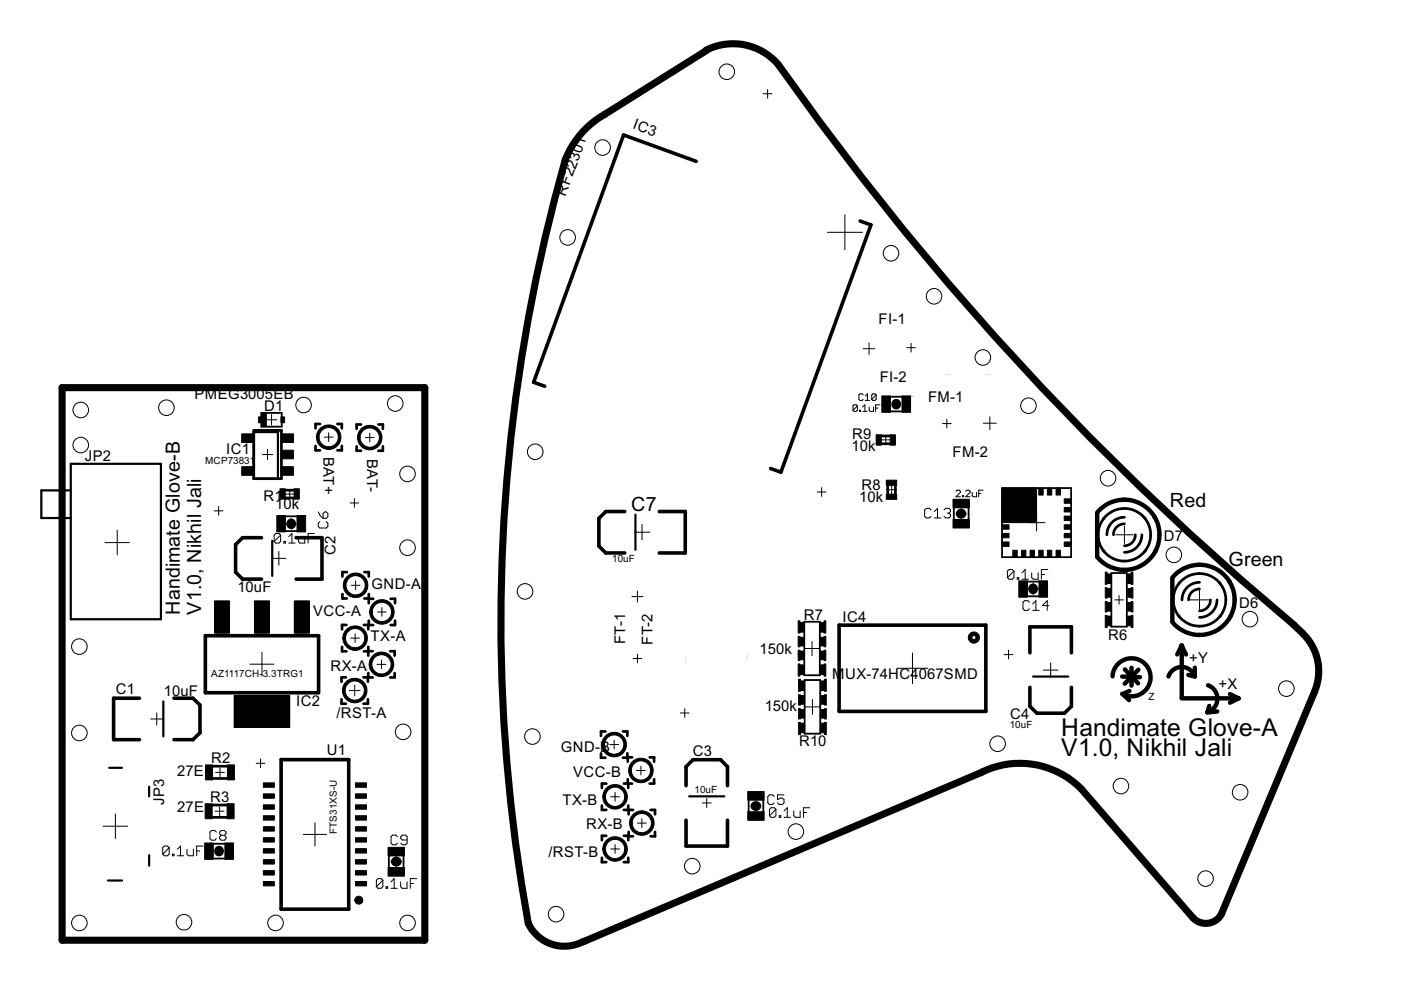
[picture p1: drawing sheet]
<svg xmlns="http://www.w3.org/2000/svg" width="297mm" height="210mm" viewBox="0 0 297 210" stroke-linecap="round" stroke-linejoin="round" font-family="sans-serif">
<g fill="none" stroke="#000" stroke-width=".93">
<path d="M232.6 108.7v9.3M232.7 108.6a7.4 7.4 0 0 1 12.2 1.1M244.7 109.5a7.4 7.4 0 0 1 .2 7.4M245 116.9a7.4 7.4 0 0 1-12.3 1.3M248.6 122.5v9.3M248.6 122.4a7.4 7.4 0 0 1 12.2 1.1M250.5 136.9l-.9 1.9M250.5 136.9v10.9M250.5 136.9l1 1.9M260.7 123.3a7.5 7.5 0 0 1 .2 7.4M260.9 130.7a7.4 7.4 0 0 1-12.3 1.3M235.9 143.4a4 4 0 0 1 4.8-3.7 4 4 0 0 1 3 5.3 4 4 0 0 1-5.8 2.1"/>
<path d="M237.9 143.4l3.8 .2M238.5 141.9l2.8 3M239.5 146.5l-1.5 .7 1.4 1.2M239.9 141.6v3.8M241.4 142l-2.9 3M247.7 143.4a2.95 2.95 0 0 1 2.8-2 2.95 2.95 0 0 1 2.8 2M250.5 148.1h12.1M251.9 143.1l1.4 .3M253.3 141.6v1.8M256.1 145.3a3 3 0 0 1 2 2.9 3 3 0 0 1-2.1 2.8l2.1-.1M256.4 149.7l-.4 1.3M260.8 147.2l1.8 .9"/>
<path d="M262.6 148.1l-1.8 .9"/>
</g>
<path d="M250.5 136.9h.1" fill="none" stroke="#000" stroke-width="1.1"/>
<path d="M15 98.3h19.1v33h-19.1zM53.8 91.6h5.1v9.9h-5.1zM15.1 104h-6.3v5.8h6.3M57.7 114.7v7.4M134.7 109.1v7.5M34.6 148.7v7.4M219 143.4h7.5M23.2 162.8h2.7M31.6 166.8v2M146.1 168.8h7.5M22.9 186.7h3M31.6 181.3v2.2" fill="none" stroke="#000" stroke-width=".47"/>
<g fill="none" stroke="#000" stroke-width=".76">
<path d="M147.6 34.2l-15.4-5.6-19.1 52.4 2.4 .9M182.4 46.9l2.3 .8-19.1 52.4-2.2-.8M55.5 114h-4.1l-1.4 1.5v5.8l1.4 1.5h4.1M62.8 114h5.5v8.8h-5.5M132.5 108.5h-4.1l-1.4 1.4v5.9l1.4 1.4h4.1M139.8 108.5h5.5v8.7h-5.5M43.5 134.8h24v12.1h-24zM177.9 132.5h31.1v18.3h-31.1zM218.4 138.4v-5.5h8.8v5.5M29.6 148h-5.5v8.8h5.5M36.9 148h4l1.5 1.5v5.9l-1.5 1.4h-4M218.4 145.7v4.1l1.4 1.4h5.9l1.5-1.4v-4.1"/>
<path d="M59.6 161.1h14.3v31.7h-14.3zM145.5 166.6v-4l1.4-1.5h5.9l1.4 1.5v4M145.5 173.9v5.5h8.7v-5.5"/>
</g>
<g fill="none" stroke="#000" stroke-width=".38">
<path d="M55.4 87.5h4.3v3h-4.3zM188.7 84.1h2.6M188.7 87.2h2.6M60.5 109.5h2.6M60.5 112.6h2.6M202.2 107.6v2.6M205.4 107.6v2.6M212.4 103.5h14.7v14.6h-14.7zM170.5 131.8h3.3v11.4h-3.3zM217.7 126.4h2.6M217.7 123.3h2.6M235.6 121.5h3.3v11.4h-3.3z"/>
<path d="M170.6 144.2h3.3v11.4h-3.3zM45.1 178.9h2.6M158.7 169.6v2.6M161.8 169.6v2.6M45.1 182h2.6M82.4 181.4v2.6M85.6 181.4v2.6"/>
</g>
<g fill="#000" stroke="#000" stroke-width=".21">
<path d="M51.2 92h2.4v1.8h-2.4zM51.2 99h2.4v1.8h-2.4zM54.8 88.4h.8v1.2h-.8zM55.4 87.5h1.1v3h-1.1zM59.6 88.4h.7v1.2h-.7zM59.8 99h2.4v1.8h-2.4zM59.8 95.5h2.4v1.8h-2.4zM59.8 92h2.4v1.8h-2.4zM185.8 92.2h1.1v2.2h-1.1zM187 83.9h1.8v3.5h-1.8zM188.7 92.2h1.1v2.2h-1.1zM191.2 83.9h1.9v3.5h-1.9z"/>
<path d="M58.7 109.3h1.8v3.5h-1.8zM59.4 103.6h1.1v2.2h-1.1zM62.4 103.6h1.1v2.2h-1.1zM63 109.3h1.8v3.5h-1.8zM187.9 101.8h2.2v1.1h-2.2zM187.9 104.8h2.2v1.1h-2.2zM202.1 105.9h3.4v1.8h-3.4zM202.1 110.1h3.4v1.9h-3.4zM212.4 114.9h1.5v.9h-1.5zM212.4 113.1h1.5v.9h-1.5zM212.4 111.3h1.5v.9h-1.5zM212.4 109.4h1.5v1h-1.5z"/>
<path d="M212.4 107.6h1.5v.9h-1.5zM212.4 105.8h1.5v.9h-1.5zM212.4 103.5h7.4v7.3h-7.4zM214.7 103.5h1v1.5h-1zM214.7 116.7h1v1.5h-1zM216.6 103.5h.9v1.5h-.9zM216.6 116.7h.9v1.5h-.9zM218.4 103.5h.9v1.5h-.9zM218.4 116.7h.9v1.5h-.9zM220.2 103.5h1v1.5h-1zM220.2 116.7h1v1.5h-1zM222.1 103.5h.9v1.5h-.9z"/>
<path d="M222.1 116.7h.9v1.5h-.9zM223.9 103.5h.9v1.5h-.9zM223.9 116.7h.9v1.5h-.9zM225.6 114.9h1.5v.9h-1.5zM225.6 113.1h1.5v.9h-1.5zM225.6 111.3h1.5v.9h-1.5zM225.6 109.4h1.5v1h-1.5zM225.6 107.6h1.5v.9h-1.5zM225.6 105.8h1.5v.9h-1.5zM45.5 127.4h3.2v6.8h-3.2zM54 127.4h3.1v6.8h-3.1zM62.4 127.4h3.2v6.8h-3.2z"/>
<path d="M169.2 137.9h.4v2.2h-.4zM169.2 134.9h.4v2.2h-.4zM169.2 131.6h.4v2.6h-.4zM169.6 138h.7v1.9h-.7zM169.6 135.1h.7v1.8h-.7zM169.6 132h.7v2h-.7zM174 132h.7v2h-.7zM174 135.1h.7v1.8h-.7zM174 138h.7v1.9h-.7zM174.7 131.6h.4v2.6h-.4zM174.7 134.9h.4v2.2h-.4zM174.7 137.9h.4v2.2h-.4z"/>
<path d="M216 123.1h1.8v3.5h-1.8zM220.3 123.1h1.8v3.5h-1.8zM234.3 130.5h.4v2.6h-.4zM234.3 127.6h.4v2.2h-.4zM234.3 124.6h.4v2.2h-.4zM234.3 121.3h.4v2.6h-.4zM234.7 130.6h.7v2.1h-.7zM234.7 127.7h.7v1.9h-.7zM234.7 124.8h.7v1.8h-.7zM234.7 121.7h.7v2h-.7zM239.1 121.7h.7v2h-.7zM239.1 124.8h.7v1.8h-.7z"/>
<path d="M239.1 127.7h.7v1.9h-.7zM239.1 130.6h.7v2.1h-.7zM239.8 121.3h.4v2.6h-.4zM239.8 124.6h.4v2.2h-.4zM239.8 127.6h.4v2.2h-.4zM239.8 130.5h.4v2.6h-.4zM49.7 147.4h11.7v6.8h-11.7zM169.2 140.8h.4v2.6h-.4zM169.3 153.2h.4v2.5h-.4zM169.3 150.2h.4v2.2h-.4zM169.3 147.3h.4v2.2h-.4zM169.3 144h.4v2.6h-.4z"/>
<path d="M169.6 141h.7v2h-.7zM169.7 153.3h.7v2.1h-.7zM169.7 150.4h.7v1.9h-.7zM169.7 147.5h.7v1.8h-.7zM169.7 144.4h.7v2h-.7zM174 141h.7v2h-.7zM174.1 144.4h.7v2h-.7zM174.1 147.5h.7v1.8h-.7zM174.1 150.4h.7v1.9h-.7zM174.1 153.3h.7v2.1h-.7zM174.7 140.8h.4v2.6h-.4zM174.8 144h.4v2.6h-.4z"/>
<path d="M174.8 147.3h.4v2.2h-.4zM174.8 150.2h.4v2.2h-.4zM174.8 153.2h.4v2.5h-.4zM43.4 178.7h1.8v3.5h-1.8zM43.5 170.4h1.5v3.2h-1.5zM43.6 162.2h1.5v3.2h-1.5zM47.7 178.7h1.8v3.5h-1.8zM48.2 170.4h1.4v3.2h-1.4zM48.2 162.2h1.5v3.2h-1.5zM55.8 177.6h2.4v.9h-2.4zM55.8 179.9h2.4v1h-2.4zM55.8 175.3h2.4v.9h-2.4z"/>
<path d="M55.8 173h2.4v.9h-2.4zM55.8 170.6h2.4v1h-2.4zM55.8 168.3h2.4v.9h-2.4zM55.8 166h2.4v.9h-2.4zM75.4 175.3h2.3v.9h-2.3zM75.4 173h2.3v.9h-2.3zM75.4 170.6h2.3v1h-2.3zM75.4 168.3h2.3v.9h-2.3zM75.4 166h2.3v.9h-2.3zM75.4 177.6h2.3v.9h-2.3zM75.4 179.9h2.3v1h-2.3zM82.3 179.7h3.4v1.8h-3.4z"/>
<path d="M158.5 167.8h3.5v1.9h-3.5zM158.5 172.1h3.5v1.8h-3.5zM55.8 182.3h2.4v.9h-2.4zM55.8 184.6h2.4v.9h-2.4zM55.8 186.9h2.4v.9h-2.4zM75.4 182.3h2.3v.9h-2.3zM75.4 184.6h2.3v.9h-2.3zM75.4 186.9h2.3v.9h-2.3zM82.3 183.9h3.4v1.9h-3.4z"/>
</g>
<g fill="#000" stroke="#000" stroke-width=".21">
<path d="M67.8 90.9a2.61 2.61 0 0 1 4.1 .5 2.61 2.61 0 0 1-1.5 3.8 2.61 2.61 0 0 1-3.3-2.5h.5a2.05 2.05 0 0 1 3.1-1.7 2.05 2.05 0 0 1 .2 3.4 2.05 2.05 0 0 1-3.2-1.3l-.1-.4h-.5a2.76 2.76 0 0 1 .7-1.8z" fill-rule="evenodd"/>
<path d="M76.5 91a2.61 2.61 0 0 1 4.1 .4 2.61 2.61 0 0 1-1.5 3.9 2.61 2.61 0 0 1-3.3-2.5h.5a2.06 2.06 0 0 1 3.1-1.8 2.06 2.06 0 0 1 .2 3.5 2.06 2.06 0 0 1-3.2-1.3l-.1-.4h-.5a2.76 2.76 0 0 1 .7-1.8z" fill-rule="evenodd"/>
<path d="M73.4 133.5a2.61 2.61 0 0 1 4.1 .5 2.61 2.61 0 0 1-1.5 3.8 2.61 2.61 0 0 1-3.3-2.5h.6a2.05 2.05 0 0 1 3-1.7 2.05 2.05 0 0 1 .2 3.5 2.05 2.05 0 0 1-3.2-1.4v-.4h-.6a2.76 2.76 0 0 1 .7-1.8z" fill-rule="evenodd"/>
<path d="M73.5 122.3a2.61 2.61 0 0 1 4.1 .4 2.61 2.61 0 0 1-1.5 3.9 2.61 2.61 0 0 1-3.3-2.5h.5a2.05 2.05 0 0 1 3-1.9 2.05 2.05 0 0 1 .4 3.5 2.05 2.05 0 0 1-3.3-1.2l-.1-.4h-.5a2.49 2.49 0 0 1 .7-1.8z" fill-rule="evenodd"/>
<path d="M79.1 128a2.6 2.6 0 0 1 4.1 .4 2.6 2.6 0 0 1-1.5 3.9 2.6 2.6 0 0 1-3.3-2.5h.5a2.05 2.05 0 0 1 3-1.8 2.05 2.05 0 0 1 .3 3.5 2.05 2.05 0 0 1-3.2-1.4l-.1-.3h-.5a2.64 2.64 0 0 1 .7-1.8z" fill-rule="evenodd"/>
<path d="M205.5 134.5a1.18 1.18 0 0 1 1.9 0 1.18 1.18 0 0 1-.6 1.8 1.18 1.18 0 0 1-1.5-1.1h.7a.45 .45 0 0 1 .7-.4 .45 .45 0 0 1 .1 .7 .45 .45 0 0 1-.7-.2l-.1-.1h-.7z" fill-rule="evenodd"/>
<path d="M73.3 144.7a2.61 2.61 0 0 1 4.1 .3 2.61 2.61 0 0 1-1.5 3.9 2.61 2.61 0 0 1-3.3-2.5h.6a2.05 2.05 0 0 1 2.9-1.9 2.05 2.05 0 0 1 .4 3.5 2.05 2.05 0 0 1-3.3-1.2v-.4h-.6a2.59 2.59 0 0 1 .7-1.7z" fill-rule="evenodd"/>
<path d="M79 139.1a2.61 2.61 0 0 1 4.1 .4 2.61 2.61 0 0 1-1.5 3.9 2.61 2.61 0 0 1-3.3-2.5h.5a2.05 2.05 0 0 1 2.9-1.9 2.05 2.05 0 0 1 .4 3.4 2.05 2.05 0 0 1-3.2-1.2l-.1-.3h-.5a2.49 2.49 0 0 1 .7-1.8z" fill-rule="evenodd"/>
<path d="M128.3 156.1a2.61 2.61 0 0 1 4.1 .4 2.61 2.61 0 0 1-1.5 3.9 2.61 2.61 0 0 1-3.3-2.5h.6a2.05 2.05 0 0 1 2.9-1.9 2.05 2.05 0 0 1 .4 3.4 2.05 2.05 0 0 1-3.3-1.2v-.3h-.6a2.49 2.49 0 0 1 .7-1.8z" fill-rule="evenodd"/>
<path d="M128.5 167.2a2.61 2.61 0 0 1 4.1 .4 2.61 2.61 0 0 1-1.5 3.8 2.61 2.61 0 0 1-3.3-2.5h.6a2.05 2.05 0 0 1 2.9-1.8 2.05 2.05 0 0 1 .4 3.4 2.05 2.05 0 0 1-3.3-1.2v-.4h-.6a2.59 2.59 0 0 1 .7-1.7z" fill-rule="evenodd"/>
<path d="M134 161.6a2.61 2.61 0 0 1 4.1 .4 2.61 2.61 0 0 1-1.5 3.9 2.61 2.61 0 0 1-3.3-2.5h.5a2.05 2.05 0 0 1 2.9-1.9 2.05 2.05 0 0 1 .5 3.4 2.05 2.05 0 0 1-3.3-1.2l-.1-.3h-.5a2.49 2.49 0 0 1 .7-1.8z" fill-rule="evenodd"/>
<path d="M134.2 172.8a2.61 2.61 0 0 1 4.1 .3 2.61 2.61 0 0 1-1.5 3.9 2.61 2.61 0 0 1-3.3-2.5h.5a2.05 2.05 0 0 1 3-1.9 2.05 2.05 0 0 1 .3 3.5 2.05 2.05 0 0 1-3.2-1.2l-.1-.4h-.5a2.49 2.49 0 0 1 .7-1.7z" fill-rule="evenodd"/>
<path d="M75.5 190.2a.85 .85 0 0 1 1.3 .2 .85 .85 0 0 1-.5 1.3 .85 .85 0 0 1-1.1-.8l.9-.1 .1 .1h-1z" fill-rule="evenodd"/>
<path d="M128.5 178.2a2.61 2.61 0 0 1 4.1 .4 2.61 2.61 0 0 1-1.5 3.9 2.61 2.61 0 0 1-3.3-2.5h.6a2.05 2.05 0 0 1 2.9-1.9 2.05 2.05 0 0 1 .4 3.5 2.05 2.05 0 0 1-3.3-1.2v-.4h-.6a2.59 2.59 0 0 1 .7-1.8z" fill-rule="evenodd"/>
</g>
<g fill="none" stroke="#000" stroke-width=".57">
<path d="M53.8 91.2h5.9v10.3h-5.9zM66.9 94.6v.9h.9M67.8 89.9h-.9v.9M71.5 89.9h1v.9M72.5 94.6v.9h-1M75.6 94.6v1h.9M76.5 90h-.9v.9M80.2 90h1v.9M81.2 94.6v1h-1M186.9 92.4h1.8M186.9 94.1h1.8M60.5 105.6h1.8"/>
<path d="M60.5 103.9h1.8M188.2 102.9v1.8M189.8 102.9v1.8M233.8 116.6a5.6 5.6 0 0 0 9 .1M234 110a5.6 5.6 0 0 1 8.8 0M234.1 109.8a5.6 5.6 0 0 0 0 7.2M238.4 111.1a2.33 2.33 0 0 0-2.3 2.3M238.4 109.7a3.7 3.7 0 0 0-3.7 3.7M240.7 113.4a2.32 2.32 0 0 1-2.3 2.3M242.1 113.4a3.7 3.7 0 0 1-3.7 3.7M242.6 109.7a5.6 5.6 0 0 1 .1 7.3M72.5 137.2v.9h.9"/>
<path d="M72.6 126v.9h.9M73.4 132.5h-.9v.9M73.5 121.3h-.9v.9M77.2 132.5h.9v.9M77.3 121.3h.9v.9M78.1 137.2v1.8M78.2 126v.9h-.9M78.2 131.6v.9h.9M79 138.1h-1.8M79.1 127h-.9v.9M82.7 138.1h1v.9M82.8 127h1v.9"/>
<path d="M83.8 131.6v.9h-1M249.8 130.4a5.6 5.6 0 0 0 9 .1M249.9 123.8a5.6 5.6 0 0 1 8.8 0M250 123.6a5.6 5.6 0 0 0 .1 7.2M254.3 124.9a2.36 2.36 0 0 0-2.3 2.3M254.3 123.5a3.7 3.7 0 0 0-3.7 3.7M256.6 127.2a2.36 2.36 0 0 1-2.3 2.3M258 127.2a3.7 3.7 0 0 1-3.7 3.7M258.5 123.5a5.5 5.5 0 0 1 .1 7.2M72.4 148.3v.9h.9M73.3 143.6h-.9v.9M77.1 143.6h.9v.9"/>
<path d="M78 148.3v.9h-.9M78.1 142.7v.9h.9M83.7 142.7v.9h-1M127.4 159.7v1h1M128.4 155.1h-1v.9M132.1 155.1h.9v.9M133 159.7v1h-.9M45 170.7h3.2M45 173.3h3.2M45.1 162.5h3.1M45.1 165.1h3.1M127.6 170.8v.9h.9"/>
<path d="M128.5 166.1h-.9v1M128.5 177.2h-.9v.9M132.3 166.1h1.7M132.3 177.2h.9v.9M133.1 165.2v.9M133.2 170.8v.9h-.9M133.2 166.1v1M133.3 176.4v.9h.9M134 160.6h-.9v.9M134.2 171.7h-.9v1M137.8 160.6h.9v.9M137.9 171.7h1v1"/>
<path d="M138.7 165.2v.9h-.9M138.9 176.4v.9h-1M127.6 181.9v.9h.9M133.2 181.9v.9h-.9"/>
</g>
<path d="M190 85.6v.2M61.7 111v.2M203.7 108.9h.2M219 124.7v.3M160.1 170.9h.3M46.4 180.3v.3M83.9 182.7h.2" fill="none" stroke="#000" stroke-width="2.1"/>
<g fill="none" stroke="#000" stroke-width=".21">
<path d="M161.8 19.9h1.9M162.8 19v1.8M175.4 49.3h7.5M179.1 45.5v7.5M183 73.9h2.5M184.3 72.7v2.5M192.3 73.7h1.8M193.2 72.8v1.9M55.6 96.4h2.2M56.5 89h2.2M56.7 95.3v2.2M57.6 87.9v2.2"/>
<path d="M68.8 92.7h1.8M69.7 91.8v1.8M77.5 92.8h1.8M78.4 91.8v1.9M181.8 86.1l-.3-.3h-.4l-.3 .3v.9M181.8 86.1v.9l-.3 .2h-.4l-.3-.2M181.8 86.1l-1 .9M182.2 87h.3v.2h-.3zM182.9 87.2h.9M182.9 86.3l.5-.5v1.4M183 83.7l-.2-.2h-.5l-.2 .2v1l.2 .2h.5l.2-.2M183.5 84.9h.9"/>
<path d="M183.5 84l.4-.5v1.4M184.3 86.3v.7l.2 .2h.7v-.9M185.7 86.5h.4M185.8 83.7l-.3-.2h-.4l-.3 .2v1M185.8 83.7v1l-.3 .2h-.4l-.3-.2M185.8 83.7l-1 1M186.6 85.8h-.9v1.4M186.9 93.3h1.8M187.8 92.3v1.9M189.1 85.7h1.8M190 84.8v1.8M199.8 89.8h1.9"/>
<path d="M200.7 88.9v1.8M208.5 89.7h2.7M209.9 88.4v2.7M22.2 115h5.2M24.8 112.4v5.2M45.4 108.3h1.9M46.4 107.4v1.8M57.7 118.4h2.9M59.1 116.9v2.9M59.5 113.5l-.3-.4h-.7l-.4 .4v1.3M59.5 113.5v1.3l-.3 .3h-.7l-.4-.3M59.5 113.5l-1.4 1.3"/>
<path d="M60.2 114.8h.3v.3h-.3zM60.5 104.8h1.9M60.6 111.1h2.3M61.2 115.1h1.4M61.2 113.8l.7-.7v2M61.4 103.8v1.9M61.7 110v2.2M63.3 113.8v1l.3 .3h1v-1.3M65.3 114.1h.7M66.7 113.1h-1.4v2M67.5 108.5l.3 .7 .7 .7M67.8 110.6l-.3 .3v.7l.3 .4h1.4l.3-.4v-.7l-.3-.3"/>
<path d="M68.5 108.9l.3-.4h.4l.3 .4v.7l-.3 .3h-.7zM74.2 106.6h1.9M75.1 105.7v1.9M134.5 112.8h3.3M136.1 111.2v3.3M173.3 104.3h1.8M174.2 103.4v1.8M187.9 103.8h2.2M189 102.7v2.2M197.4 108.1l-.3-.3h-.7l-.4 .3v1.4l.4 .3h.7l.3-.3M198.1 109.8h1.4M198.1 108.5l.7-.7v2"/>
<path d="M200.2 108.1l.3-.3h.7l.3 .3v.4l-.3 .3M200.8 108.8h.4M201.2 108.8l.3 .3v.4l-.3 .3h-.7l-.3-.3M202.7 108.9h2.2M202.7 104.2l.2-.3h.5l.2 .3v.2l-.9 .9h.9M203.8 107.8v2.2M204.1 105.1h.2v.2h-.2zM204.7 104.2l.3-.3h.4l.3 .3v.2l-1 .9h1M206.1 104.4v.7l.3 .2h.7v-.9M207.5 104.6h.5M208.4 103.9h-.9v1.4M218 110.8h3.5"/>
<path d="M219.8 109.1v3.5M236.5 113.4h3.7M238.4 111.5v3.8M55.5 138.3v5.1M74.4 135.3h1.8M74.5 124.1h1.8M75.3 134.4v1.8M75.4 123.2v1.8M80.1 129.8h1.8M80.9 139.9v1.9M81 128.8v1.9M134 126.5h2.3"/>
<path d="M134.2 139.6h1.9M135.1 125.3v2.4M135.1 138.7v1.8M170.7 137.5h3M172.2 136v3M193.5 138.4v6.5M212.9 138.8h1.9M213.8 137.9v1.8M215 121.1v1.4l-.4 .3h-.6l-.4-.3M215 121.1l-.4-.3h-.6l-.4 .3v1.4M215 121.1l-1.4 1.4M215.7 122.5h.3v.3h-.3z"/>
<path d="M216.7 122.8h1.4M216.7 121.5l.7-.7v2M217.8 124.9h2.4M218.3 127.7l-.4-.3h-.7l-.3 .3v1.4l.3 .3h.7l.4-.3M218.7 121.5v1l.4 .3h1v-1.3M218.9 129.4h1.4M218.9 128.1l.7-.7v2M219 123.7v2.3M220.8 121.8h.7M222.2 120.8h-1.4v2M222.4 128.4h-1.4l1-1v2M236.3 127.2h1.9"/>
<path d="M237.3 126.3v1.8M252.3 127.2h4M254.3 125.2v4M31.9 152.4h2.6M33.2 151.1v2.6M53 140.8h5.1M74.1 146.4h2.2M75.2 145.3v2.3M79.9 140.9h1.9M129.3 157.9h1.8M130.2 156.9v1.9M144.3 151.2h1.8"/>
<path d="M145.2 150.2v1.9M170.7 149.9h3.1M172.3 148.3v3.1M190.2 141.7h6.5M221.2 142.1h3.1M222.8 140.5v3.1M21.9 175.2h5.2M24.5 172.6v5.2M35.9 179.7l-.4-.3h-.7l-.3 .3v1.4M35.9 179.7v1.4l-.4 .3h-.7l-.3-.3M35.9 179.7l-1.4 1.4M43.1 179.4h-1.4v2"/>
<path d="M45.6 172h1.9M45.7 163.8h1.9M45.9 176.4l-.4-.3h-.6l-.4 .3v1.4l.4 .3h.6l.4-.3M46.4 179.5v1.9M46.6 171.1v1.8M46.7 162.8v1.9M46.9 177.1l-.3-.3v-.4l.3-.3h.7l.3 .3v.4l-.3 .3M46.9 177.1l-.3 .4v.3l.3 .3h.7l.3-.3v-.3l-.3-.4M46.9 177.1h.7M54.3 161.8h1.9M55.2 160.9v1.9M64.3 176.9h4.9"/>
<path d="M66.8 174.5v4.9M84.3 177.4l-.4-.3h-.7l-.3 .3v1.4l.3 .3h.7l.4-.3M86.3 178.1h-1l-.3-.4v-.3l.3-.3h.7l.3 .3v1.4l-.3 .3h-.7l-.3-.3M129.5 168.9h1.8M130.4 168v1.9M130.4 179.1v1.8M135 163.4h1.8M135.1 174.5h1.9M135.9 162.4v1.9M136.1 173.6v1.9M148.9 170.2h1.9M149.8 169.3v1.9"/>
<path d="M159.2 170.9h2.2M160.3 169.8v2.2M164.1 168.9l-.3-.4h-.7l-.3 .4v1.3l.3 .4h.7l.3-.4M164.5 171.6l-.3-.3h-.7l-.3 .3v1.4M164.5 171.6v1.4l-.3 .3h-.7l-.3-.3M164.5 171.6l-1.3 1.4M165.2 173h.3v.3h-.3zM166.2 168.5h-1.4v1l.7-.3h.4l.3 .3v.7l-.3 .4h-.7l-.4-.4M166.2 173.3h1.4M166.2 171.9l.7-.6v2M168.3 171.9v1.1l.3 .3h1.1v-1.4M170.3 172.3h.7"/>
<path d="M171.7 171.3h-1.4v2M36.6 181.1h.3v.3h-.3zM37.6 181.4h1.3M37.6 180.1l.7-.7v2M39.6 180.1v1l.4 .3h1v-1.3M41.7 180.4h.7M45.5 180.4h1.9M81.2 186.6l-.4-.3h-.7l-.3 .3v1.4M81.2 186.6v1.4l-.4 .3h-.7l-.3-.3M81.2 186.6l-1.4 1.4M81.9 188h.3v.3h-.3zM82.8 182.7h2.4"/>
<path d="M82.9 188.3h1.3M82.9 187l.7-.7v2M84 181.5v2.4M84.9 187v1l.4 .3h1v-1.3M87 187.3h.7M88.3 186.3h-1.3v2M129.5 180h1.8"/>
<circle cx="154.1" cy="15.2" r="1.65"/>
<circle cx="127.8" cy="31.3" r="1.65"/>
<circle cx="120.4" cy="50.3" r="1.65"/>
<circle cx="188.9" cy="53.7" r="1.65"/>
<circle cx="198" cy="62.8" r="1.65"/>
<circle cx="208.4" cy="75.8" r="1.65"/>
<circle cx="17.1" cy="94.4" r="1.65"/>
<circle cx="17.1" cy="86.9" r="1.65"/>
<circle cx="35.3" cy="86.4" r="1.65"/>
<circle cx="64.4" cy="85.9" r="1.65"/>
<circle cx="83.8" cy="85.6" r="1.65"/>
<circle cx="113.5" cy="95.8" r="1.65"/>
<circle cx="218.1" cy="86" r="1.65"/>
<circle cx="86.4" cy="100.5" r="1.65"/>
<circle cx="86.4" cy="116.1" r="1.65"/>
<circle cx="234.9" cy="101.4" r="1.65"/>
<circle cx="248.9" cy="117.6" r="1.65"/>
<circle cx="16.8" cy="137.1" r="1.65"/>
<circle cx="111.3" cy="125.4" r="1.65"/>
<circle cx="265" cy="131.3" r="1.65"/>
<circle cx="16.8" cy="155.4" r="1.65"/>
<circle cx="85.5" cy="155.2" r="1.65"/>
<circle cx="112.9" cy="156.2" r="1.65"/>
<circle cx="211.5" cy="157.7" r="1.65"/>
<circle cx="272.7" cy="146" r="1.65"/>
<circle cx="168.7" cy="176.3" r="1.65"/>
<circle cx="237.7" cy="166.7" r="1.65"/>
<circle cx="262.9" cy="168" r="1.65"/>
<circle cx="16.8" cy="195.7" r="1.65"/>
<circle cx="39" cy="195.5" r="1.65"/>
<circle cx="58.4" cy="195.7" r="1.65"/>
<circle cx="86.4" cy="195.7" r="1.65"/>
<circle cx="117.9" cy="193.8" r="1.65"/>
<circle cx="146.8" cy="183.6" r="1.65"/>
<circle cx="255.6" cy="186.3" r="1.65"/>
</g>
<path d="M149.7 10.6a12.5 12.5 0 0 1 15.4 3.2 618.3 618.3 0 0 0 109.2 118.7 13.8 13.8 0 0 1 4.8 6.6 11 11 0 0 1-.4 7.5l-19.7 47.1M149.9 10.6l-21.7 13.6a19 19 0 0 0-8.4 9.7 357 357 0 0 0-7.8 161.8 8.6 8.6 0 0 0 11.9 3.9l84.4-35.9M13.2 82.2h76.9v117.1h-76.9zM208.3 163.6a18.4 18.4 0 0 1 20.9 3.6l23.7 27.4a3.8 3.8 0 0 0 6.1-.9" fill="none" stroke="#000" stroke-width="1.5"/>
<g font-size="5.8">
<text x="225" y="156">Handimate Glove-A</text>
<text x="225" y="160.3">V1.0, Nikhil Jali</text>
</g>
<g font-size="4.7">
<text x="248.1" y="107.5">Red</text>
<text x="133.8" y="108.3">C7</text>
<text x="260.4" y="120">Green</text>
<text x="38.2" y="130.4" transform="rotate(-90 38.2 130.4)">Handimate Glove-B</text>
<text x="42.6" y="130.4" transform="rotate(-90 42.6 130.4)">V1.0, Nikhil Jali</text>
</g>
<g font-size="3.5">
<text x="134" y="27.2" transform="rotate(20 134 27.2)">IC3</text>
<text x="122.6" y="34.3" transform="rotate(-70 122.6 34.3)">301</text>
<text x="119.9" y="41.7" transform="rotate(-70 119.9 41.7)">RF2</text>
<text x="186.3" y="68.7">FI-1</text>
<text x="186.5" y="81.1">FI-2</text>
<text x="41.2" y="84.7">PMEG3005EB</text>
<text x="56" y="87">D1</text>
<text x="196.8" y="85.2">FM-1</text>
<text x="180.6" y="95.6">10k</text>
<text x="180.7" y="93.1">R9</text>
<text x="18" y="97.8">JP2</text>
<text x="48" y="96.3">IC1</text>
<text x="68.6" y="96.8" transform="rotate(90 68.6 96.8)">BAT+</text>
<text x="77.8" y="97.3" transform="rotate(90 77.8 97.3)">BAT-</text>
<text x="202" y="96.8">FM-2</text>
<text x="55.9" y="106.3">R1</text>
<text x="58.4" y="107.8">10k</text>
<text x="182.2" y="106.4">10k</text>
<text x="182.7" y="103.9">R8</text>
<text x="71.1" y="117.6" transform="rotate(-90 71.1 117.6)">C2</text>
<text x="246.7" y="114.6">D7</text>
<text x="50.3" y="125.5">10uF</text>
<text x="78.8" y="125">GND-A</text>
<text x="66.4" y="130.5">VCC-A</text>
<text x="170.4" y="131.4">R7</text>
<text x="178.6" y="131.9">IC4</text>
<text x="262.7" y="128.9">D6</text>
<text x="78.6" y="136">TX-A</text>
<text x="132.5" y="136.6" transform="rotate(-90 132.5 136.6)">FT-1</text>
<text x="138.3" y="136.8" transform="rotate(-90 138.3 136.8)">FT-2</text>
<text x="235" y="135.7">R6</text>
<text x="70.1" y="142.3">RX-A</text>
<text x="161.1" y="138.8">150k</text>
<text x="176.4" y="143.9">MUX-74HC4067SMD</text>
<text x="252.1" y="140.5">+Y</text>
<text x="24.6" y="147.2">C1</text>
<text x="34.7" y="147.6">10uF</text>
<text x="62.8" y="149.8">IC2</text>
<text x="258.4" y="146.1">+X</text>
<text x="71.3" y="152.3">/RST-A</text>
<text x="162.1" y="150.8">150k</text>
<text x="214.2" y="152.4">C4</text>
<text x="44.8" y="161.8">R2</text>
<text x="69.3" y="160.2">U1</text>
<text x="118.9" y="159.3">GND-B</text>
<text x="146.9" y="160.2">C3</text>
<text x="169.4" y="158.2">R10</text>
<text x="37.6" y="164.5">27E</text>
<text x="121.5" y="164.8">VCC-B</text>
<text x="34.8" y="170.7" transform="rotate(-90 34.8 170.7)">JP3</text>
<text x="37.6" y="172.2">27E</text>
<text x="44.5" y="170">R3</text>
<text x="119.3" y="170.8">TX-B</text>
<text x="124.3" y="175.8">RX-B</text>
<text x="116.3" y="181.7">/RST-B</text>
</g>
<g font-size="2.3">
<text x="43.5" y="98.4">MCP73831</text>
<text x="129.8" y="119.2">10uF</text>
<text x="44.8" y="143.6">AZ1117CH-3.3TRG1</text>
<text x="243.5" y="148.4">Z</text>
<text x="214.1" y="154.3">10uF</text>
<text x="147.3" y="168">10uF</text>
<text x="71.4" y="176.9" transform="rotate(-90 71.4 176.9)">FTS31XS-U</text>
</g>
</svg>
